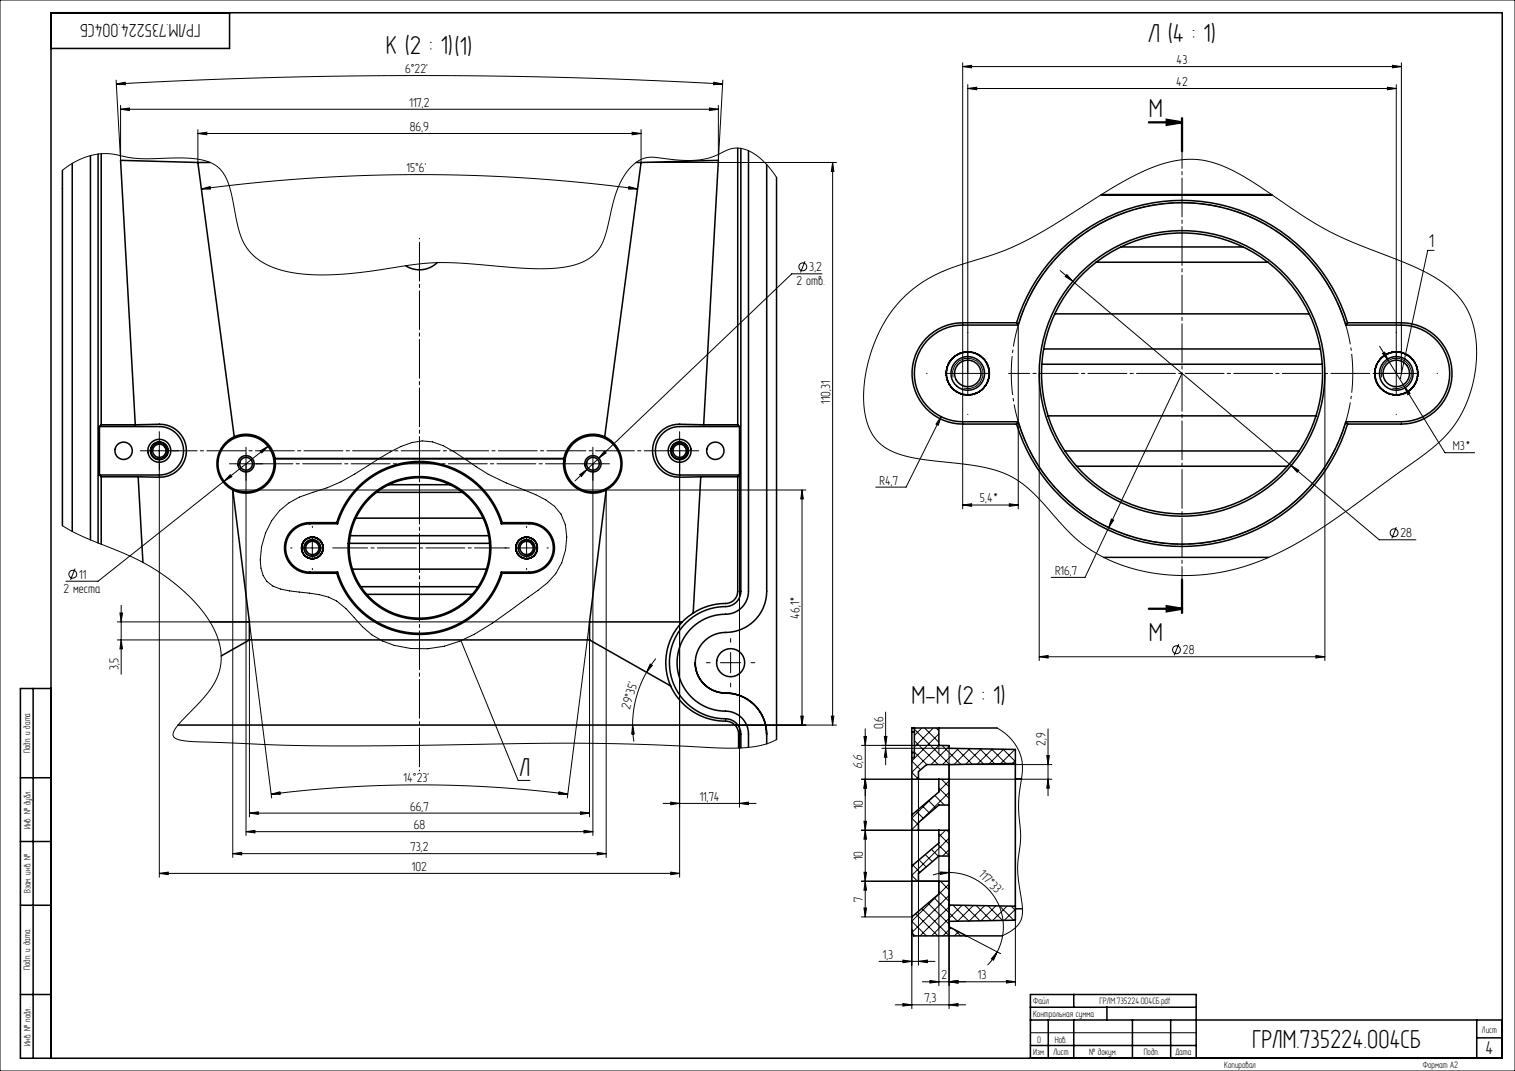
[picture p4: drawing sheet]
<svg xmlns="http://www.w3.org/2000/svg" width="594mm" height="420mm" viewBox="0 0 594 420" stroke-linecap="round" stroke-linejoin="round" font-family="sans-serif">
<g fill="none" stroke="#000" stroke-width=".39">
<path d="M0 0h594v420h-594zM45.5 31.4l1.8 31.5v-21.6M45.6 32.9l3.5-.7v1zM45.6 32.9a2140.9 2140.9 0 0 1 237.7 0M279.9 32.2l3.4 .7-3.5 .3zM283.4 31.4l-1.7 31.5v-21.6M377.5 26.1l3.5-.5v1zM377.5 24.6v175M377.5 26.1h172M379.5 34.7l3.5-.5v1zM379.5 33.2v121.2M379.5 34.7h168"/>
<path d="M544 34.2l3.5 .5-3.5 .5zM546 25.6l3.5 .5-3.5 .5zM547.5 33.2v121.2M549.5 24.6v121.8M47.3 42.8l3.5-.5v1zM47.3 42.8h234.4M77.6 52.4l3.5-.5v1zM77.6 50.9v12.8M77.6 52.4h173.8M247.9 51.9l3.5 .5-3.5 .5zM251.4 50.9v12.8h76.5M278.2 42.3l3.5 .5-3.5 .5z"/>
<path d="M24.5 66.8l3.6-2.6 4.1-2 4-1.3 4-.6 3.8 .1 6.6 1.4 4.1 .4 15.2-.3 5 .2 4 .6 3.3 .9 2.2 1.2 1.7 1.4 1.5 1.8 1.2 2.2 1.8 5.3 2.3 11.5 1.2 4.8 1.9 4.2 2.7 3.6 4.6 3.5 6 2.5 7.4 1.6 8.7 .6 6.8-.1 7.5-.7 22.2-3.2 8.2-.8 10 .2 22.3 1.8 9.1 .4 8.6-.5 6.7-1.5 2.6-1.1 2.3-1.5 2-1.7 1.5-2 2.1-4.7 3.5-14.4 2.7-6.9 2.1-3.5 2.4-2.7 2.6-2 2.8-1.1 3-.1 11.4 1.2 5.7-.1 5.7-1.2 7.3-3.2 1.9-.3 2 .1 3.5 1.1 3.7 2.4 3.5 3.4 3.4 4.5M79 74.1l3.4-.9 .1 1zM79 74.1a650.5 650.5 0 0 1 171 0M246.6 73.2l3.4 .9-3.6 .1zM326.4 63.7l.5 3.5h-1zM326.4 63.7v220.6M562.3 98.2h-2.5l-10.7 50.1M315.6 102.4l-1.7 4.4M322.3 107.4h-11.8l-75.7 72.3M354.2 116.8l6.4-5.4 7.4-4.2 6.7-2.7 17.8-5.8 11-5 10-5.7 23.1-14.6 10.8-5.8 6.4-2.7 6-1.7 5.4-.7 5.2 .2 6.3 1.4 6.8 2.9 7.7 4.4 19.6 13.2 9.6 5.7 10.1 4.8 24.6 9.8 6.4 3.2 5 3.3 3.5 3 2.9 3.2 2.2 3.4 1.7 3.8 1.3 4.5 .7 4.7 .2 5-.4 5.4-1.6 7.7-2.6 7.4-3.6 6.4-4.4 5.4-3.9 3.6-5 4-29.7 21.6-10.1 6.9-8.5 5.2-8.1 4.3-7.5 3.3-7.7 2.5-7.6 1.8-7.7 1-7.9 .2-7.7-.6-7.6-1.3-7.2-2-6.7-2.8-5.9-3.4-4.3-3.1-3.7-3.4-11.5-12.7-4.1-4.1-4.3-3.5-4.5-2.5-5.1-2-6.2-1.4-21.5-2.6-7.3-1.4-3.5-1.1-3.1-1.4-2.4-1.5-2.1-1.9-1.7-2.2-1.3-2.5-1.1-2.8-.8-3.4-.5-7.5 .9-8.3 2.1-8.5 3.4-8.1 4.1-7zM415.7 106.1l4.9 4.2M418.3 107.7l2.3 2.6-3-1.8z"/>
<path d="M420.6 110.3l120.2 101.4h14.3M399.2 127.5v72.1M540.9 135.8l25.6 41.7h11.7M542.1 138.6l.8-.5 1.4 3.2zM371.5 146.4h16M373.7 148a6 6 0 0 1 5.2-7.5 6 6 0 0 1 6.5 6.5 6 6 0 0 1-7.5 5.2M407.5 146.4v112.7M463.5 146.4l-28.8 60.5M519.5 146.4v112.7M539.5 146.4h16M541.7 148a6 6 0 0 1 5.2-7.5 6 6 0 0 1 6.5 6.5 6 6 0 0 1-7.5 5.2M550.6 151.6l2.2 2.7-.8 .5z"/>
<path d="M58.5 176.8h8M59.6 177.6a3 3 0 0 1 2.6-3.8 3 3 0 0 1 3.3 3.2 3 3 0 0 1-3.8 2.7M62.5 172.8v171.2M96.5 177.9v149.7M102 176.8l3.1-1.8-2.5 2.6zM105.1 175l-66.6 52.9h-12.6M232.5 177.9v149.7M234.8 179.7l-9.3 8.9M237 176.9l.7 .7-2.9 2.1zM262.5 176.8h8M263.6 177.6a3 3 0 0 1 2.6-3.8 3 3 0 0 1 3.3 3.2 3 3 0 0 1-3.8 2.7M266.5 172.8v171.2"/>
<path d="M369 163.4l-1.1 3.4-.9-.5zM369 163.4l-13.8 27.6h-11.8M90.3 186.2l.6 .7-3.1 1.8zM92.5 181.9h8M227.3 186.1l2.9-2-2.2 2.8zM228.5 181.9h8M237.7 192.2v144.1M289.9 186.3v130.3M314.5 192.2l.5 3.5h-1zM314.5 192.2v92.1M316 192.2h-224.7v144.1M377.5 198.1l3.5-.5v1z"/>
<path d="M377.5 198.1h21.7M395.7 197.6l3.5 .5-3.5 .5zM506.3 182.6l3 1.8-.7 .8zM24.5 206.1l7.9 4.3 20.4 8.5 5.3 2.8 4.7 2.9 6.5 4.9 5.7 5.2 4.8 5.4 3.5 5.5 2.1 4.7 1.1 4.5 .2 4.4-.8 4.3-1.6 4-2.7 4-3.3 3.9-7.5 7.8-2.3 2.9-.6 1.4v1.1l.7 .8 1.4 .7 6.4 .8 43.7 1.5 30.3 .1 76.8-1 24.7 .4 34.7 1.5 5.6-.2 4.9-.6 4.1-1.1 3.3-1.5M109.6 200.2l3.7-3 4.1-2.3 5.3-1.8a67.4 67.4 0 0 0 21.7-10.6 66.4 66.4 0 0 1 17.1-8.9 18.9 18.9 0 0 1 16.5 3.5 122.6 122.6 0 0 0 20.5 12.3l7.2 2.8a27.1 27.1 0 0 1 14.3 9.4 22.9 22.9 0 0 1-2.1 23.4l-3.2 3.5-3.7 3a370.3 370.3 0 0 1-25 17.2 39.8 39.8 0 0 1-36.1 2.7l-4.1-2.5-3.7-3.1-6.5-7.1a21.1 21.1 0 0 0-14.3-6.1 43.4 43.4 0 0 1-14.3-2.8 10.7 10.7 0 0 1-5-10.2 29 29 0 0 1 7.6-19.4zM118.5 214.9h8M119.6 215.7a3 3 0 0 1 2.6-3.8 3 3 0 0 1 3.3 3.2 3 3 0 0 1-3.8 2.7M122.5 210.9v8M202.5 214.9h8M203.6 215.7a3 3 0 0 1 2.6-3.8 3 3 0 0 1 3.3 3.2 3 3 0 0 1-3.8 2.7M206.5 210.9v8M434.7 206.9l-9.3 19.5h-13.2"/>
<path d="M435.7 203.5l1 .5-2 2.9zM547.5 206.7l-1.8 4.4M29.4 223l-1.7 4.4M47.5 237.4v27M46 250.9h51.8v69.5M46 243.9h185.1l-8.7 69M47 240.4h1l-.5 3.5zM47.5 250.9l.5 3.5h-1zM97.8 243.9l8.7 69M180.7 251.3l22.4 54.7h4.7M231.1 250.9v69.5M257.1 258.3l-3.6 5.3"/>
<path d="M282.5 259.9h8M286.5 255.9v8M407.5 257.6l3.5-.5v1zM407.5 257.6h112M462.2 252.6l-1.8 4.4M516 257.1l3.5 .5-3.5 .5zM253.5 263.6a41.9 41.9 0 0 0-5.5 20.7M254.9 260.4l.9 .5-2.3 2.7zM347.2 279.3v20.7M248 284.3l.7 3.5-1 .1zM248 284.3l.5 6.5M288.2 284.3h39.7"/>
<path d="M314 280.8h1l-.5 3.5zM325.9 280.8h1l-.5 3.5zM338.7 288.8h1l-.5 3.5zM339.2 285.8v73.8M345.7 293.5h26.4M346.7 288.8h1l-.5 3.5zM347.2 293.5l.5 3.5h-1zM357.5 298.4l3.4 3.5M358.5 295l4.9 4.8M358.5 290.5l9.4 9.3M358.5 286l13.9 13.8M361.4 285.5l-2.9 2.9"/>
<path d="M362.5 285.5l5.6 5.6M365.9 285.5l-7.4 7.4M367 285.5l1.1 1.1M368.1 292.3h-30.4M368.1 292.3v3.4M368.1 287.8l-10.6 10.6M368.1 292.3l-10.6 10.6M369.4 292.3l7.4 7.5M372.1 292.8l-7.1 7M372.1 299.8h40.3M372.1 292.4v103.2M375 293.5l6.2 6.2"/>
<path d="M375.9 293.5l-6.4 6.3M379.6 293.6l6 6M380.3 293.6l-6.2 6.2M384.2 293.7l5.8 5.8M384.7 293.7l-6.1 6M388.7 293.7l5.7 5.7M389.1 293.7l-5.9 5.9M390.9 285.5l4.1 2.9 3.1 3.5 2 4.2 .8 4.4-1.5 13.4v4.5l.8 10.1-1.2 11.9 .3 4.9 1.5 9.8v3.6l-.6 2.5-1.5 2.1-2.4 1.9-3.4 1.8M393.3 293.8l4.8 4.8M393.5 293.8l-5.7 5.8M397.9 293.9l.2 .2M397.9 293.9l-5.6 5.6"/>
<path d="M398.1 298.2l-1.2 1.2M398.1 299.4v87.1M410.4 296.3h1l-.5 3.5zM410.9 285.8v26.3M97.8 318.9l3.5-.5v1zM97.8 318.9h133.3M106.3 311.4l3.4-.9 .1 1zM106.3 311.4a464.5 464.5 0 0 1 116.3 0M219.2 310.5l3.4 .9-3.5 .1zM227.6 318.4l3.5 .5-3.5 .5zM260 315.1h36.4M263 314.6l3.5 .5-3.5 .5z"/>
<path d="M289.9 315.1l3.5-.5v1zM337.7 305.6h19.8M339.2 305.6l.5 3.5h-1zM357.5 302.9l2.6 2.6M359.2 318.1l2.8 2.8M360.1 305.6v72.9M360.1 304.8l-.8 .8M361.7 316.1l2.7 2.8M364.1 314l2.8 2.8M365.9 312.5l-8.4 8.3M366.5 311.9l3.8 3.8M368.1 309l4 4"/>
<path d="M368.3 305.6l-.2 .2M369.1 305.6l3 3M372.1 306.2l-4 4M372.1 310.7l-10.9 10.9M372.1 315.2l-.5 .5M372.1 305.6h40.3M410.9 305.6l.5 3.5h-1zM91.3 334.8l3.5-.5v1zM91.3 334.8h146.4M96.5 326.1l3.5-.5v1zM96.5 326.1h136M229 325.6l3.5 .5-3.5 .5z"/>
<path d="M234.2 334.3l3.5 .5-3.5 .5zM337.7 325.6h19.8M338.7 322.1h1l-.5 3.5zM339.2 325.6l.5 3.5h-1zM357.5 320.9l2.6 2.6M357.5 325.4l.2 .2M357.9 339.2l2.8 2.9M360.1 322.7l-2.6 2.6M360.3 337.2l2.8 2.8M362.8 335.1l2.7 2.8M365.2 333.1l2.8 2.7M367.6 331l4.5 4.5"/>
<path d="M368.1 330.6v55.9M368.1 327l4 4M370.7 325.6l-2.6 2.6M371.2 325.6l.9 .9M372.1 328.7l-14.6 14.6M372.1 333.2l-2.5 2.5M62.5 342.5l3.5-.5v1zM62.5 342.5h204M263 342l3.5 .5-3.5 .5zM337.7 345.6h30.4M337.7 359.6h19.8M338.7 342.1h1l-.5 3.5z"/>
<path d="M338.7 356.1h1l-.5 3.5zM339.2 345.6l.5 3.5h-1zM357.5 343.3l2.2 2.3 .4-.4M359 358.3l8.7 8.7M361.4 356.3l10.8 10.7M363.9 354.2l8.2 8.2M366.3 352.1l9.1 9.2M368.1 349.5l4 4M368.6 341.9l3.5 .3-3.4 .7zM368.7 345.6l-.6 .6M368.7 345.6l3.4 3.4M372.1 346.7l-14.6 14.6 5.7 5.7"/>
<path d="M372.1 351.1l-14.5 14.5M372.1 342.2a21.3 21.3 0 0 1 18.9 31.1M372.1 342.2l-2.8 .2-3.5 .7M372.8 354.9l-12.1 12.1M373.6 355l6.2 6.2M377.2 355l-12 12M378.2 355l6 6.1M381.6 355.1l-6.1 6.2M382.7 355.1l6 5.9M386 355.2l-6 6M387.3 355.2l5.8 5.7M390.5 355.2l-5.9 5.9"/>
<path d="M391.9 355.3l5.6 5.6M394.9 355.3l-5.7 5.7M396.5 355.4l1.6 1.6M398.1 356.6l-4.3 4.3M344.6 377h22M354 376.5l3.5 .5-3.5 .5zM357.5 364.7v30.9M357.7 366l1 1M360.1 377l3.5-.5v1zM372.9 363.8l-3.2 3.2M374.2 364.6l2.5 2.4M375.8 365.4l-1.6 1.6"/>
<path d="M378.8 366.9l-.1 .1M378.9 367l13.4 7M391 373.3l-1.5 3.2-.8-.5zM391 373.3l-1.5 2.4-2.3 2.8M351 394.1h27.6M354 393.6l3.5 .5-3.5 .5zM364.6 384.5l3.5 .5-3.5 .5zM372.1 394.1l3.5-.5v1zM372.1 385l3.5-.5v1zM394.6 384.5l3.5 .5-3.5 .5zM398.1 385h-36.5M404 405h65"/>
<circle cx="314.8" cy="104.6" r="1.54"/>
<circle cx="546.6" cy="208.9" r="1.54"/>
<circle cx="28.5" cy="225.2" r="1.54"/>
<circle cx="461.3" cy="254.8" r="1.54"/>
</g>
<path d="M457.5 47l6 1-6 1zM457.5 237.7l6 1-6 1z" fill="none" stroke="#000" stroke-width=".9" stroke-linecap="butt"/>
<path d="M527.5 126.9a67 67 0 0 0-112.2-27 67 67 0 0 0 30.8 111.2 67 67 0 0 0 82.3-80.9l-.9-3.3" fill="none" stroke="#000" stroke-width=".39" stroke-dasharray="15.2 1.3 1.3 1.3" stroke-dashoffset="6.8" stroke-linecap="butt"/>
<path d="M164.5 93.4v208.9" fill="none" stroke="#000" stroke-width=".39" stroke-dasharray="15.2 1.3 1.3 1.3" stroke-dashoffset="-1.6"/>
<g fill="none" stroke="#000" stroke-width=".39" stroke-dasharray="15.2 1.3 1.3 1.3">
<path d="M379.5 130.4v-.1M547.5 130.4v-.1M363.5 146.4h-.2M531.5 146.4h-.2M563.5 146.4h.1M58.5 176.8h-3.5M62.5 172.8v-3.5M66.5 176.8h3.5M96.5 177.9v-2.5M232.5 177.9v-2.5M266.5 172.8v-3.5M270.5 176.8h3.5"/>
<path d="M379.5 162.4v.2M547.5 162.4v.2M62.5 180.8v3.5M92.5 181.9h-2.5M96.5 185.9v2.5M100.5 181.9h2.5M232.5 185.9v2.5M236.5 181.9h2.5M266.5 180.8v3.5M114.5 214.9h-.5M122.5 206.9v-.5M198.5 214.9h-.5"/>
<path d="M206.5 206.9v-.5M214.5 214.9h.5M122.5 222.9v.5M206.5 222.9v.5M278.5 259.9h-1.5M286.5 251.9v-1.5M294.5 259.9h1.5M286.5 267.9v1.5"/>
</g>
<path d="M130.5 214.9h69.3" fill="none" stroke="#000" stroke-width=".39" stroke-dasharray="15.2 1.3 1.3 1.3" stroke-dashoffset="1.6"/>
<path d="M228.5 181.9h-128.2" fill="none" stroke="#000" stroke-width=".39" stroke-dasharray="15.2 1.3 1.3 1.3" stroke-dashoffset=".7"/>
<path d="M262.5 176.8h-195.1" fill="none" stroke="#000" stroke-width=".39" stroke-dasharray="15.2 1.3 1.3 1.3" stroke-dashoffset="5.3"/>
<path d="M164.5 103.5v4.7" fill="none" stroke="#000" stroke-width=".39" stroke-dasharray="15.2 1.3 1.3 1.3" stroke-dashoffset="14.8"/>
<path d="M395.5 146.4h153.6" fill="none" stroke="#000" stroke-width=".39" stroke-dasharray="15.2 1.3 1.3 1.3" stroke-dashoffset="7"/>
<path d="M450.5 48h13M463.5 46.3v13M450.5 238.7h13M463.5 227.3v13.1" fill="none" stroke="#000" stroke-width=".9"/>
<path d="M463.5 56.5v175.3" fill="none" stroke="#000" stroke-width=".39" stroke-dasharray="15.2 1.3 1.3 1.3" stroke-dashoffset="5.7"/>
<g fill="none" stroke="#000" stroke-width=".6">
<path d="M90 5v14h-70M289.2 58.1v108.5M290.5 58.2v173.7a6.3 6.3 0 0 1-7.5 6 22 22 0 0 0-20.5 23.2 22 22 0 0 0 22.7 20.8 6 6 0 0 1 5.3 6v5.4M293.5 59.1v172.8a9.2 9.2 0 0 1-10.4 9 19 19 0 0 0-17.6 20.2 19 19 0 0 0 20 17.8 9 9 0 0 1 8 9v5.2M24.5 66.8v139.3M28.3 64.1v144.3M35.5 61v150.7M38.5 60.4v152.5M39.7 60.3v106.3M77.6 63.7l-30.3-.8 5.7 103.7M77.6 63.7l14.2 107.6M77.6 63.7h4.8"/>
<path d="M249.4 63.7h2M251.4 63.7l30.3-.8-5.8 103.7M251.4 63.7l-14.3 107.6M300.6 64.5v167.4a16.3 16.3 0 0 1-17.2 16.2 11.9 11.9 0 0 0-10.7 13.1 11.9 11.9 0 0 0 13.1 10.6 16.1 16.1 0 0 1 14.8 16.1v3.8M304.5 69.6v220.4M431.6 76.4h67.2M431.9 76.3h66.7M439.5 96.8h47.9M171.4 103a9.9 9.9 0 0 1-12.4 1.2M429.8 102.8a55.1 55.1 0 0 1 67.3 0M429.8 102.8a55.1 55.1 0 0 0-16.2 20.3M429.8 102.8h67.3"/>
<path d="M497.1 102.8a55.1 55.1 0 0 1 16.2 20.3M374 139.9l-.1 .1M374.6 139.5l-.1 .1M375.1 139.1l-.1 .1M375.7 138.8h-.1M376.4 138.5l-.1 .1M377 138.3h-.1M377.7 138.1h-.1M378.4 138h-.2M379 137.9h-.1M379.6 137.9h.1M380.3 138h.1"/>
<path d="M381 138.1h.1M381.6 138.2h.2M382.3 138.4l.1 .1M382.9 138.7h.1M383.5 139h.1M384.1 139.3l.1 .1M384.7 139.7l.1 .1M398.6 126.6h-21.1a19.9 19.9 0 0 0-19.9 19.8 19.9 19.9 0 0 0 19.9 19.9h21.1M398.6 126.6a67.9 67.9 0 0 1 64.9-48 67.9 67.9 0 0 1 64.8 48M398.6 126.6l.6 .9M399.2 127.5h-21.7a19 19 0 0 0-19 18.9 19 19 0 0 0 19 19h21.7M399.2 127.5a67 67 0 0 1 64.3-48 67 67 0 0 1 64.2 48"/>
<path d="M409.2 136.8h108.5M413.6 123.1a55.1 55.1 0 0 0-5.1 19.7M413.6 123.1h99.7M513.3 123.1a55.1 55.1 0 0 1 5.1 19.7M527.7 127.5h21.8a19 19 0 0 1 18.9 18.9 19 19 0 0 1-18.9 19h-21.8M528.3 126.6h21.2a19.9 19.9 0 0 1 19.8 19.8 19.9 19.9 0 0 1-19.8 19.9h-21.2M528.3 126.6l-.6 .9M542 139.9l-.1 .1M542.6 139.5l-.1 .1M543.1 139.1l-.1 .1M543.7 138.8h-.1M544.4 138.5l-.1 .1"/>
<path d="M545 138.3h-.1M545.7 138.1h-.1M546.4 138h-.2M547 137.9h-.1M547.6 137.9h.1M548.3 138h.1M549 138.1h.1M549.6 138.2h.2M550.3 138.4l.1 .1M550.9 138.7h.1M551.5 139h.1M552.1 139.3l.1 .1"/>
<path d="M552.7 139.7l.1 .1M370.9 146.5v.1M371 145.8v.2M371 147.2v.1M371 145.1v.2M371.1 147.9v.1M371.2 144.5l-.1 .1M371.2 148.5v.2M371.4 143.8l-.1 .1M371.4 149.2v.1M371.6 143.2l-.1 .1M371.6 149.8l.1 .2"/>
<path d="M371.9 142.5l-.1 .2M371.9 150.5l.1 .1M372.2 142v.1M372.3 151l.1 .2M372.6 141.4l-.1 .1M372.7 151.6l.1 .1M373 140.9h.1M373.1 152.1l.1 .1M373.5 140.4h-.1M373.6 152.6l.1 .1M374.1 153.1l.1 .1M374.7 153.5l.1 .1"/>
<path d="M375.3 153.8l.1 .1M375.9 154.2h.1M376.5 154.4l.1 .1M377.1 154.6l.2 .1M377.8 154.8h.1M378.5 154.9h.1M379.2 154.9h.1M380 154.9h-.1M380.7 154.9h-.2M381.3 154.7l-.1 .1M382 154.6h-.1M382.6 154.3l-.1 .1"/>
<path d="M383.3 154l-.1 .1M383.9 153.7l-.1 .1M384.4 153.3l-.1 .1M385 152.9l-.1 .1M385.2 140.2l.1 .1M385.5 152.4l-.1 .1M385.7 140.7h.1M385.9 151.9v.1M386.1 141.2l.1 .1M386.4 151.4l-.1 .1M386.5 141.7l.1 .1M386.7 150.8v.1"/>
<path d="M386.9 142.3l.1 .1M387.1 150.2l-.1 .1M387.2 142.9l.1 .1M387.4 149.6l-.1 .1M387.5 143.6v.1M387.6 148.9l-.1 .2M387.7 144.2v.1M387.8 148.3l-.1 .1M387.8 144.9v.1M387.9 147.6v.1M387.9 145.6v.1M387.9 146.9v.2"/>
<path d="M388 146.2v.2M408.5 142.8a55.1 55.1 0 0 0 2.4 20.3M408.5 142.8h109.9M518.4 142.8a55.1 55.1 0 0 1-2.4 20.3M538.9 146.5v.1M539 145.8v.2M539 147.2v.1M539 145.1v.2M539.1 147.9v.1M539.2 144.5l-.1 .1M539.2 148.5v.2M539.4 143.8l-.1 .1"/>
<path d="M539.4 149.2v.1M539.6 143.2l-.1 .1M539.6 149.8l.1 .2M539.9 142.5l-.1 .2M539.9 150.5l.1 .1M540.2 142v.1M540.3 151l.1 .2M540.6 141.4l-.1 .1M540.7 151.6l.1 .1M541 140.8v.1M541.1 152.1l.1 .1M541.5 140.4h-.1"/>
<path d="M541.6 152.6l.1 .1M542.1 153.1l.1 .1M542.7 153.5l.1 .1M543.3 153.8l.1 .1M543.9 154.2h.1M544.5 154.4l.1 .1M545.1 154.6l.2 .1M545.8 154.8h.1M546.5 154.9h.1M547.2 154.9h.1M548 154.9h-.1M548.7 154.9h-.2"/>
<path d="M549.3 154.7l-.1 .1M550 154.6h-.1M550.6 154.3l-.1 .1M551.3 154l-.1 .1M551.9 153.7l-.1 .1M552.4 153.3l-.1 .1M553 152.9l-.1 .1M553.2 140.2l.1 .1M553.5 152.4l-.1 .1M553.7 140.7h.1M553.9 151.9v.1M554.1 141.2l.1 .1"/>
<path d="M554.4 151.4l-.1 .1M554.5 141.7l.1 .1M554.7 150.8v.1M554.9 142.3l.1 .1M555.1 150.2l-.1 .1M555.2 142.9l.1 .1M555.4 149.6l-.1 .1M555.5 143.6v.1M555.6 148.9l-.1 .2M555.7 144.2v.1M555.8 148.3l-.1 .1M555.8 144.9v.1"/>
<path d="M555.9 147.6v.1M555.9 145.6v.1M555.9 146.9v.2M556 146.2v.2M39 167.3h23.5a9.5 9.5 0 0 1 9.5 9.5 9.5 9.5 0 0 1-9.5 9.5h-23.5M39 167.3v19M39.7 166.6l-.7 .7M39.7 166.6h13.3M53 166.6l9.5-.2a10.4 10.4 0 0 1 10.6 10.4 10.4 10.4 0 0 1-10.6 10.4l-8.3-.2M91.8 171.3a11.7 11.7 0 0 0-6.7 10.2 11.7 11.7 0 0 0 6.2 10.7M91.8 171.3a11.6 11.6 0 0 1 16.1 8.5M107.8 179.9a11.5 11.5 0 0 1-4.5 11.2 11.5 11.5 0 0 1-12 1.1"/>
<path d="M107.8 179.9h113.3M107.9 179.8l-.1 .1M107.9 179.8h113.2M221.1 179.8v.1M221.1 179.9a11.5 11.5 0 0 0 4.5 11.2 11.5 11.5 0 0 0 12.1 1.1M237.1 171.3a11.7 11.7 0 0 1 6.8 10.2 11.7 11.7 0 0 1-6.2 10.7M237.1 171.3a11.6 11.6 0 0 0-16 8.5M275.9 166.6l-9.4-.2a10.4 10.4 0 0 0-10.7 10.4 10.4 10.4 0 0 0 10.7 10.4l8.3-.2M275.9 166.6h13.3M289.2 166.6l.7 .7M289.9 167.3h-23.4a9.5 9.5 0 0 0-9.5 9.5 9.5 9.5 0 0 0 9.5 9.5h23.4M289.9 167.3v19"/>
<path d="M398.6 166.3a67.9 67.9 0 0 0 64.9 48 67.9 67.9 0 0 0 64.8-48M399.2 165.4a67 67 0 0 0 64.3 48 67 67 0 0 0 64.2-48M399.2 165.4l-.6 .9M410.9 163.1a55.1 55.1 0 0 0 11.2 19.7M410.9 163.1h105.1M417.5 176.8h91.9M516 163.1a55.1 55.1 0 0 1-11.2 19.7M527.7 165.4l.6 .9M39 186.3l.7 .7M39.7 187v26.4M39.7 187h14.5M54.2 187l1.8 33.6"/>
<path d="M91.3 192.2l6.5 51.7M147.6 193.1a27.5 27.5 0 0 1 33.7 0M147.6 193.1a27.5 27.5 0 0 0-8.1 10.1M147.6 193.1h33.7M152.5 190.1h24M181.3 193.1a27.5 27.5 0 0 1 8.1 10.1M237.7 192.2l-6.6 51.7M274.8 187h14.4M274.8 187l-3 53.4M289.2 187v44.9a4.8 4.8 0 0 1-4.7 4.8 23.2 23.2 0 0 0-12.7 3.7M289.9 186.3l-.7 .7M422.1 182.8a55.1 55.1 0 0 0 82.7 0"/>
<path d="M422.1 182.8h82.7M118.2 214.9h.1M118.2 214.6h.1M118.2 215.3h.1M118.3 214.3h.1M118.3 213.9v.1M118.3 215.6v.1M118.3 215.9l.1 .1M118.4 216.3h.1M118.5 213.6h-.1M118.6 216.6h.1M118.6 213.3h-.1"/>
<path d="M118.7 212.9v.1M118.8 216.9h-.1M118.9 212.6l-.1 .1M119 217.2h-.1M119 212.4h.1M119.1 217.5h.1M119.2 212.1h.1M119.3 212.1h.1M119.3 217.7v.1M119.4 211.9h.1M119.5 211.8v.1M119.6 218h.1"/>
<path d="M119.7 211.6l.1 .1M119.9 218.2h-.1M119.9 218.2h.1M120 211.4v.1M120.1 218.4h.1M120.3 211.2v.1M120.4 218.5v.1M120.6 211.1h.1M120.7 218.7v.1M120.9 210.9v.1M121 218.8v.1M121.2 210.8v.1"/>
<path d="M121.4 218.9l-.1 .1M121.6 210.7v.1M121.6 219.1h.1M121.9 210.7h.1M122 219.1h.1M122.3 210.6l-.1 .1M122.3 219.1h.1M122.5 210.6l.1 .1M122.6 210.6v.1M122.7 219.1h.1M122.9 210.6v.1M123 219v.1"/>
<path d="M123 219l.1 .1M123.2 210.7h.1M123.4 219h-.1M123.6 210.8h.1M123.7 218.9h.1M123.9 210.9h.1M124.1 218.8h-.1M124.2 211v.1M124.3 211l-.1 .1M124.3 218.6v.1M124.3 218.6l.1 .1M124.5 211.1l.1 .1"/>
<path d="M124.7 218.5h-.1M124.8 211.3l.1 .1M125 218.3l-.1 .1M125.1 211.5v.1M125.2 218.1v.1M125.3 211.7v.1M125.4 211.8h-.1M125.4 217.9h.1M125.6 212h.1M125.7 217.6v.1M125.8 212.2v.1M125.9 217.4h.1"/>
<path d="M126 212.5v.1M126 217.1h.1M126.2 212.8v.1M126.2 216.8h.1M126.3 216.8h-.1M126.3 213.2h.1M126.3 213.1v.1M126.4 216.5h.1M126.4 213.5h.1M126.5 213.8h.1M126.5 216.1v.1M126.6 215.8v.1"/>
<path d="M126.6 214.1l.1 .1M126.6 215.5h.1M126.6 214.5h.1M126.6 214.1h.1M126.7 215.5h-.1M126.7 215.1v.1M126.7 214.8h.1M132 205h-10.5a9.9 9.9 0 0 0-10 9.9 9.9 9.9 0 0 0 10 9.9h10.5M132 205a33.9 33.9 0 0 1 32.5-24 33.9 33.9 0 0 1 32.4 24M132 205l.4 .4M132.4 205.4h-10.9a9.5 9.5 0 0 0-9.5 9.5 9.5 9.5 0 0 0 9.5 9.5h10.9M132.4 205.4a33.5 33.5 0 0 1 32.1-24 33.5 33.5 0 0 1 32.1 24"/>
<path d="M137 213.1a27.6 27.6 0 0 0 1.2 10.1M137 213.1h55M137.3 210.1h54.3M139.5 203.2a27.6 27.6 0 0 0-2.5 9.9M139.5 203.2h49.9M189.4 203.2a27.5 27.5 0 0 1 2.6 9.9M192 213.1a27.6 27.6 0 0 1-1.3 10.1M196.6 205.4h10.9a9.5 9.5 0 0 1 9.4 9.5 9.5 9.5 0 0 1-9.4 9.5h-10.9M196.9 205h10.6a9.9 9.9 0 0 1 9.9 9.9 9.9 9.9 0 0 1-9.9 9.9h-10.6M196.9 205l-.3 .4M202.2 214.9h.1M202.2 214.6h.1"/>
<path d="M202.2 215.3h.1M202.3 215.6h.1M202.3 214.3h.1M202.3 213.9v.1M202.3 215.9l.1 .1M202.4 216.3h.1M202.5 213.6h-.1M202.5 213.2l.1 .1M202.6 216.6h.1M202.7 212.9v.1M202.7 216.9h.1M202.9 212.6l-.1 .1"/>
<path d="M203 217.2h-.1M203 212.4h.1M203.1 217.5h.1M203.2 212.1h.1M203.3 212.1h.1M203.3 217.7v.1M203.4 211.9h.1M203.5 211.8v.1M203.6 218h.1M203.7 211.6l.1 .1M203.9 218.2h.1M203.9 218.2h-.1"/>
<path d="M204 211.4v.1M204.1 218.4h.1M204.3 211.2v.1M204.4 218.5v.1M204.6 211.1h.1M204.7 218.7v.1M204.9 210.9v.1M205 218.8v.1M205.2 210.8v.1M205.4 218.9v.1M205.5 210.7l.1 .1M205.6 219.1h.1"/>
<path d="M205.9 210.7h.1M206 219.1h.1M206.2 210.6v.1M206.3 219.1h.1M206.5 210.6l.1 .1M206.6 210.6v.1M206.7 219.1h.1M206.9 210.7h.1M207 219l.1 .1M207 219v.1M207.2 210.7h.1M207.4 219h-.1"/>
<path d="M207.6 210.8h.1M207.7 218.9h.1M207.9 210.9h.1M208.1 218.8h-.1M208.2 211v.1M208.3 211l-.1 .1M208.3 218.6l.1 .1M208.3 218.6v.1M208.5 211.1l.1 .1M208.7 218.5h-.1M208.8 211.3l.1 .1M209 218.3l-.1 .1"/>
<path d="M209.1 211.5v.1M209.2 218.1v.1M209.3 211.7v.1M209.4 211.8h-.1M209.4 217.9h.1M209.6 212h.1M209.7 217.6v.1M209.7 217.6h.1M209.8 212.2v.1M209.9 217.4h.1M210 212.5v.1M210 217.1h.1"/>
<path d="M210.2 212.8v.1M210.2 216.8h.1M210.3 216.8h-.1M210.3 213.2h.1M210.3 213.1v.1M210.4 216.5h.1M210.4 213.5h.1M210.5 216.1v.1M210.6 213.8h-.1M210.6 214.1l.1 .1M210.6 215.8h.1M210.6 215.5h.1"/>
<path d="M210.6 214.1h.1M210.7 215.2h.1M210.7 215.5h-.1M210.7 214.4l-.1 .1M210.7 214.8h.1M432.7 218.6h64.8M132 224.8a33.9 33.9 0 0 0 32.5 24 33.9 33.9 0 0 0 32.4-24M132.4 224.4a33.5 33.5 0 0 0 32.1 24 33.5 33.5 0 0 0 32.1-24M132.4 224.4l-.4 .4M138.2 223.2a27.6 27.6 0 0 0 5.6 9.9M138.2 223.2h52.5M141.5 230.1h45.9"/>
<path d="M143.8 233.1a27.5 27.5 0 0 0 41.3 0M143.8 233.1h41.3M190.7 223.2a27.5 27.5 0 0 1-5.6 9.9M196.6 224.4l.3 .4M82.3 243.9h15.5M97.8 250.9l-11.1 6.3M97.8 250.9h133.3M97.8 243.9v7M231.1 250.9l31.8 18.1M231.1 243.9h36.4M231.1 243.9v7M267.5 243.9a23 23 0 0 0-4.6 25.1"/>
<path d="M271.8 240.4l-4.3 3.5M272.5 259.9a12.1 12.1 0 0 0 13.3 12 16.1 16.1 0 0 1 14.7 16M13 270v145M20 270h-12v145h581v-410h-569v410M262.9 269a24.1 24.1 0 0 0 22.6 13.9l1.4 .5 1.3 .9M69.8 284.3h218.4M288.2 284.3a5.1 5.1 0 0 1 1.4 3.6v5.5M357.5 287.1v77.6l.3 1.5 .5 .8h34.6M357.5 287.1h1M357.5 295.1h1M358.5 285.5v11.6h-1M368.1 285.5h-10.6v1.6"/>
<path d="M368.1 285.5h22.8M368.1 285.5v6.8l4 .1v1.1l26 .4v5.5M372.1 299.8v5.8M372.1 299.8h-8.8l-3.2 2.8v3M398.1 299.4v56M398.1 299.4l-26 .4M8 305h12M357.5 305.6h14.6M368.1 305.6v5l-10.6 9M372.1 315.7v9.9M372.1 305.6v10.1M372.1 315.7h-4l-8 6.9v3"/>
<path d="M400.5 305.4l-2.4 .1M8 330h12M357.5 325.6h14.6M368.1 325.6v5l-10.6 9M372.1 335.7v9.9M372.1 325.6v10.1M372.1 335.7h-4l-8 6.9v3M8 355h12M357.5 345.6h14.6M368.1 345.6v5l-10.6 9M372.1 345.6v9.3l26 .5M398.1 355.4v5.5l-26 .4v2.2l6.8 3.5"/>
<path d="M398.1 356.4h2.8M8 390h12M404 400h185M404 395h65M411 400v15M421 390v5M421 400v15M434 395v5M444 400v15M459 400v15M579 400v15M404 415v-25h65v25"/>
<path d="M404 410h65M579 407h10"/>
<circle cx="379.5" cy="146.4" r="6.6"/>
<circle cx="379.5" cy="146.4" r="5.2"/>
<circle cx="379.5" cy="146.4" r="8.4"/>
<circle cx="463.5" cy="146.4" r="56"/>
<circle cx="547.5" cy="146.4" r="5.2"/>
<circle cx="547.5" cy="146.4" r="8.4"/>
<circle cx="547.5" cy="146.4" r="6.6"/>
<circle cx="48.5" cy="176.8" r="3.4"/>
<circle cx="62.5" cy="176.8" r="2.6"/>
<circle cx="62.5" cy="176.8" r="4.5"/>
<circle cx="62.5" cy="176.8" r="3.5"/>
<circle cx="62.5" cy="176.8" r="3.3"/>
<circle cx="266.5" cy="176.8" r="3.5"/>
<circle cx="266.5" cy="176.8" r="4.5"/>
<circle cx="266.5" cy="176.8" r="2.6"/>
<circle cx="266.5" cy="176.8" r="3.3"/>
<circle cx="280.5" cy="176.8" r="3.4"/>
<circle cx="96.5" cy="181.9" r="11"/>
<circle cx="96.5" cy="181.9" r="2.5"/>
<circle cx="96.5" cy="181.9" r="3.2"/>
<circle cx="232.5" cy="181.9" r="2.5"/>
<circle cx="232.5" cy="181.9" r="11"/>
<circle cx="232.5" cy="181.9" r="3.2"/>
<circle cx="122.5" cy="214.9" r="3.3"/>
<circle cx="122.5" cy="214.9" r="4.2"/>
<circle cx="122.5" cy="214.9" r="2.6"/>
<circle cx="164.5" cy="214.9" r="28"/>
<circle cx="206.5" cy="214.9" r="4.2"/>
<circle cx="206.5" cy="214.9" r="2.6"/>
<circle cx="206.5" cy="214.9" r="3.3"/>
<circle cx="286.5" cy="259.9" r="5.5"/>
</g>
<g fill="#000">
<path d="M548.9 148a.33 .33 0 0 1 .5 .2 .33 .33 0 0 1-.4 .4z"/>
<path d="M279.9 32.2l3.4 .7-3.5 .3zM45.6 32.9l3.5-.7v1z"/>
<path d="M377.5 26.1l3.5-.5v1zM546 25.6l3.5 .5-3.5 .5z"/>
<path d="M379.5 34.7l3.5-.5v1zM544 34.2l3.5 .5-3.5 .5zM372.1 385l3.5-.5v1zM394.6 384.5l3.5 .5-3.5 .5z"/>
<path d="M47.3 42.8l3.5-.5v1zM278.2 42.3l3.5 .5-3.5 .5z"/>
<path d="M247.9 51.9l3.5 .5-3.5 .5zM77.6 52.4l3.5-.5v1z"/>
<path d="M457.5 47l6 1-6 1zM457.5 237.7l6 1-6 1z"/>
<path d="M246.6 73.2l3.4 .9-3.6 .1zM79 74.1l3.4-.9 .1 1z"/>
<path d="M227.3 186.1l.7 .8 2.2-2.8zM237 176.9l-2.2 2.8 2.9-2.1zM102 176.8l.6 .8 2.5-2.6zM90.3 186.2l-2.5 2.5 3.1-1.8zM435.7 203.5l-1 3.4 2-2.9zM369 163.4l-2 2.9 .9 .5zM407.5 257.6l3.5-.5v1zM516 257.1l3.5 .5-3.5 .5zM418.3 107.7l-.7 .8 3 1.8zM506.3 182.6l2.3 2.6 .7-.8zM542.1 138.6l2.2 2.7-1.4-3.2zM550.6 151.6l1.4 3.2 .8-.5z"/>
<path d="M395.7 197.6l3.5 .5-3.5 .5zM377.5 198.1l3.5-.5v1z"/>
<path d="M47 240.4h1l-.5 3.5zM47.5 250.9l.5 3.5h-1z"/>
<path d="M254.9 260.4l.9 .5-2.3 2.7zM248 284.3l.7 3.5-1 .1z"/>
<path d="M314 280.8h1l-.5 3.5zM314.5 192.2l.5 3.5h-1zM325.9 280.8h1l-.5 3.5zM326.4 63.7l.5 3.5h-1z"/>
<path d="M346.7 288.8h1l-.5 3.5zM347.2 293.5l.5 3.5h-1zM339.2 305.6l.5 3.5h-1zM338.7 322.1h1l-.5 3.5zM339.2 325.6l.5 3.5h-1zM338.7 342.1h1l-.5 3.5zM339.2 345.6l.5 3.5h-1zM338.7 356.1h1l-.5 3.5z"/>
<path d="M97.8 318.9l3.5-.5v1zM227.6 318.4l3.5 .5-3.5 .5z"/>
<path d="M219.2 310.5l3.4 .9-3.5 .1zM106.3 311.4l3.4-.9 .1 1z"/>
<path d="M263 314.6l3.5 .5-3.5 .5zM289.9 315.1l3.5-.5v1z"/>
<path d="M339.2 305.6l.5 3.5h-1zM338.7 288.8h1l-.5 3.5z"/>
<path d="M410.9 305.6l.5 3.5h-1zM410.4 296.3h1l-.5 3.5z"/>
<path d="M91.3 334.8l3.5-.5v1zM234.2 334.3l3.5 .5-3.5 .5z"/>
<path d="M96.5 326.1l3.5-.5v1zM229 325.6l3.5 .5-3.5 .5z"/>
<path d="M62.5 342.5l3.5-.5v1zM263 342l3.5 .5-3.5 .5z"/>
<path d="M354 376.5l3.5 .5-3.5 .5zM360.1 377l3.5-.5v1zM354 393.6l3.5 .5-3.5 .5zM372.1 394.1l3.5-.5v1z"/>
<path d="M391 373.3l-1.5 3.2-.8-.5zM368.6 341.9l3.5 .3-3.4 .7z"/>
<path d="M364.6 384.5l3.5 .5-3.5 .5zM372.1 385l3.5-.5v1z"/>
</g>
<g font-size="11">
<text x="450.5" y="46">М</text>
<text x="450.5" y="251.3">М</text>
<text x="203.6" y="304.1">Л</text>
<text x="490.9" y="411">ГРЛМ.735224.004СБ</text>
</g>
<g font-size="10.2">
<text x="449.9" y="16.5">Ë (4 : 1)</text>
<text x="151.3" y="21.2">Ê (2 : 1)(1)</text>
<text x="357.4" y="275.9">Ì-Ì (2 : 1)</text>
</g>
<g font-size="7.8">
<text x="78.6" y="9.5" transform="rotate(-180 78.6 9.5)">ГРЛМ.735224.004СБ</text>
<text x="560.3" y="96.7">1</text>
<text x="582.4" y="413.5">4</text>
</g>
<g font-size="5.5">
<text x="158.8" y="28.6">6°22'</text>
<text x="461.3" y="25.1">43</text>
<text x="461.2" y="33.7">42</text>
<text x="160.6" y="41.8">117,2</text>
<text x="160.7" y="51.4">86,9</text>
<text x="159.4" y="67.5">15°6'</text>
<text x="317.3" y="106.4">3,2</text>
<text x="312.4" y="111.9">2 отв.</text>
<text x="325.4" y="158.4" transform="rotate(-90 325.4 158.4)">110,31</text>
<text x="569.7" y="176.5">М3*</text>
<text x="344.9" y="190">R4,7</text>
<text x="384.2" y="197.1">5,4*</text>
<text x="549.1" y="210.7">28</text>
<text x="31.1" y="226.9">11</text>
<text x="413.7" y="225.4">R16,7</text>
<text x="24.9" y="232.4">2 места</text>
<text x="313.5" y="242.7" transform="rotate(-90 313.5 242.7)">46,1*</text>
<text x="463.8" y="256.6">28</text>
<text x="46.5" y="262.9" transform="rotate(-90 46.5 262.9)">3,5</text>
<text x="247" y="278.3" transform="rotate(-73 247 278.3)">29°35'</text>
<text x="346.2" y="286" transform="rotate(-90 346.2 286)">0,6</text>
<text x="409.9" y="292.6" transform="rotate(-90 409.9 292.6)">2,9</text>
<text x="158.3" y="306.8">14°23'</text>
<text x="160.8" y="317.9">66,7</text>
<text x="274.4" y="314.1">11,74</text>
<text x="338.2" y="317.4" transform="rotate(-90 338.2 317.4)">10</text>
<text x="162.2" y="325.1">68</text>
<text x="160.9" y="333.8">73,2</text>
<text x="161.5" y="341.5">102</text>
<text x="338.2" y="337.4" transform="rotate(-90 338.2 337.4)">10</text>
<text x="383.5" y="343.2" transform="rotate(46 383.5 343.2)">117°33'</text>
<text x="338.2" y="353.6" transform="rotate(-90 338.2 353.6)">7</text>
<text x="346.1" y="376">1,3</text>
<text x="369.1" y="384">2</text>
<text x="383.4" y="384">13</text>
<text x="362.4" y="393.1">7,3</text>
</g>
<text font-size="5.3" x="338" y="301.6" transform="rotate(-90 338 301.6)">6,6</text>
<g font-size="3.9">
<text x="11.9" y="295.4" transform="rotate(-90 11.9 295.4)">Подп. и дата</text>
<text x="11.9" y="325.1" transform="rotate(-90 11.9 325.1)">Инв. № дубл.</text>
<text x="11.9" y="350.2" transform="rotate(-90 11.9 350.2)">Взам. инв. №</text>
<text x="11.9" y="380.4" transform="rotate(-90 11.9 380.4)">Подп. и дата</text>
<text x="405.1" y="393.9">Файл</text>
<text x="431.2" y="393.9">ГРЛМ.735224.004СБ.pdf</text>
<text x="405" y="398.9">Контрольная сумма</text>
<text x="581" y="404.9">Лист</text>
<text x="11.9" y="410.1" transform="rotate(-90 11.9 410.1)">Инв. № подл.</text>
<text x="405.1" y="413.9">Изм.</text>
<text x="406.7" y="408.9">0</text>
<text x="413" y="413.9">Лист</text>
<text x="413.6" y="408.9">Нов.</text>
<text x="427" y="413.9">№ докум.</text>
<text x="448.4" y="413.9">Подп.</text>
<text x="460.9" y="413.9">Дата</text>
<text x="480" y="419">Копировал</text>
<text x="557.8" y="418.9">Формат A2</text>
</g>
</svg>
